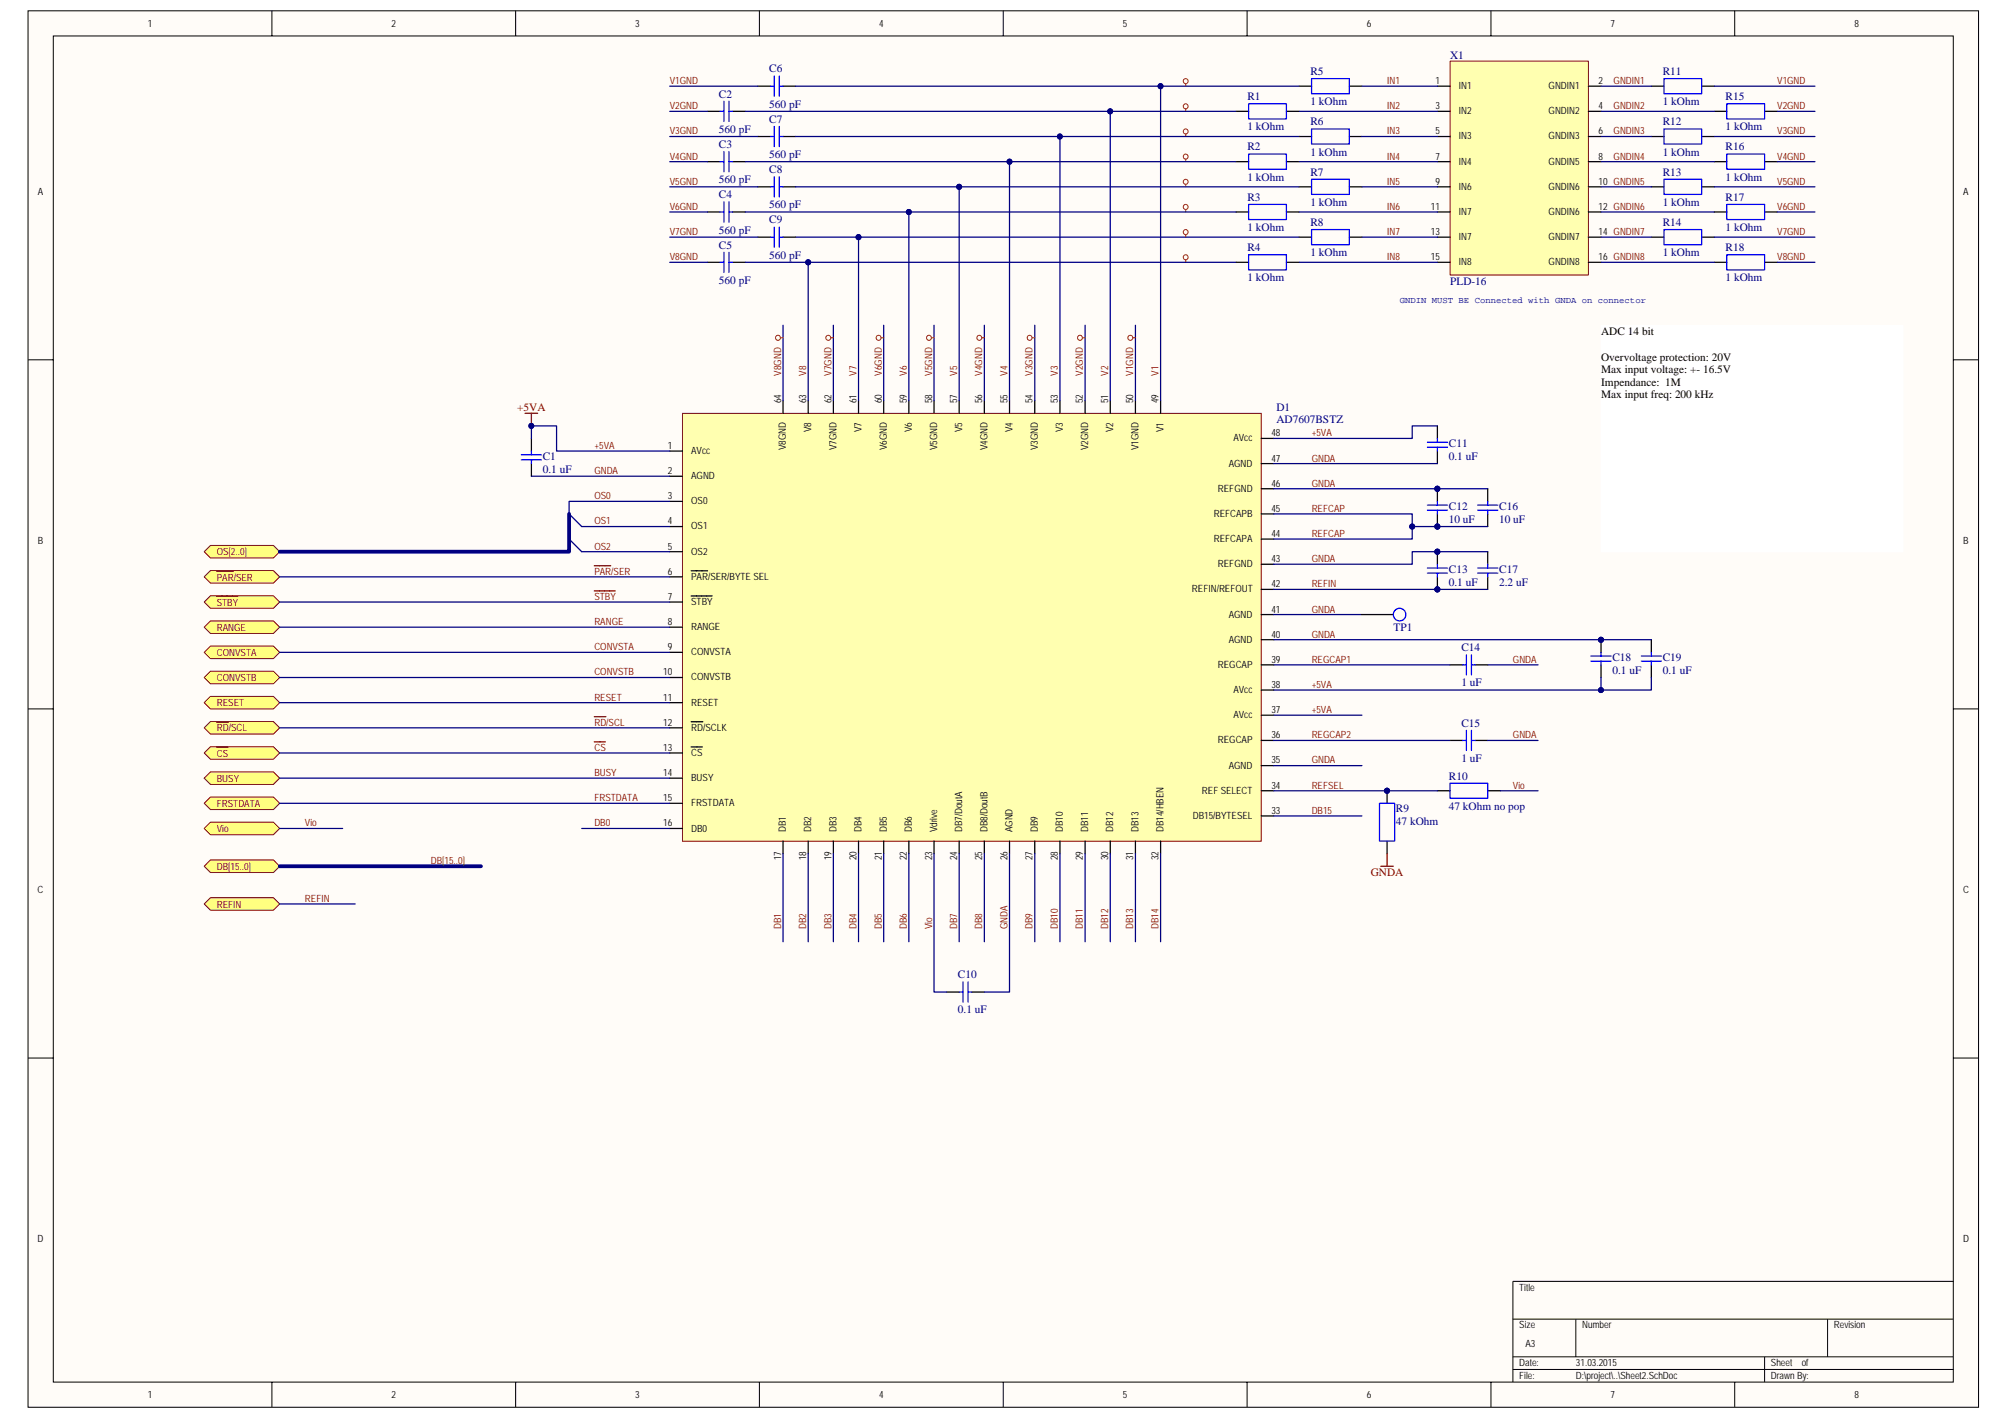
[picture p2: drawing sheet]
<svg xmlns="http://www.w3.org/2000/svg" width="420mm" height="297mm" viewBox="0 0 420 297" stroke-linecap="round" stroke-linejoin="round" font-family="sans-serif">
<path d="M5.9 2.3h408.5v292.5h-408.5z" fill="#fffcf8"/>
<path d="M5.9 2.3h408.5v292.5h-408.5z" fill="none" stroke="#000" stroke-width=".21"/>
<path d="M11.2 7.6h397.9v281.9h-397.9z" fill="#fffcf8"/>
<g fill="none" stroke="#000" stroke-width=".21">
<path d="M11.2 7.5h397.9v282h-397.9zM56.9 2.2v5.3M108 2.2v5.3M159.1 2.2v5.3M210.1 2.2v5.3M261.2 2.2v5.3M312.3 2.2v5.3M363.3 2.2v5.3M5.9 75.4h5.2M409.1 75.4h5.3M5.9 148.5h5.2M409.1 148.5h5.3"/>
<path d="M5.9 221.6h5.2M409.1 221.6h5.3M316.9 276.3h92.2M330.1 276.3v7.9M382.8 276.3v7.9M409.1 268.4h-92.2v21.1M56.9 289.5v5.3M108 289.5v5.3M159.1 289.5v5.3M210.1 289.5v5.3M261.2 289.5v5.3M312.3 289.5v5.3"/>
<path d="M316.9 284.2h92.2M316.9 286.9h92.2M363.3 289.5v5.3M369.6 284.2v5.3"/>
</g>
<path d="M42.8 163l1.3-1.3h13.2l1.3 1.3-1.3 1.3h-13.2z" fill-rule="evenodd" fill="#ffff80" stroke="#800000" stroke-width=".21"/>
<path d="M143 86.6h121.2v89.6h-121.2z" fill="#ffffb0"/>
<path d="M142.9 86.6h121.3v89.6h-121.3z" fill="none" stroke="#800000" stroke-width=".21"/>
<g fill="none" stroke="#000" stroke-width=".26">
<path d="M140.3 94.5h2.6M140.3 99.8h2.6M164 83.9v2.7M169.3 83.9v2.7M174.6 83.9v2.7M179.8 83.9v2.7M185.1 83.9v2.7M190.4 83.9v2.7M195.6 83.9v2.7M200.9 83.9v2.7M206.2 83.9v2.7M211.4 83.9v2.7"/>
<path d="M216.7 83.9v2.7M222 83.9v2.7M227.3 83.9v2.7M232.5 83.9v2.7M237.8 83.9v2.7M243.1 83.9v2.7M264.2 97.1h2.6M264.2 91.8h2.6M140.3 105h2.6M140.3 110.3h2.6M140.3 115.6h2.6M144.8 119.6h3.4"/>
<path d="M264.2 118.2h2.6M264.2 112.9h2.6M264.2 107.7h2.6M264.2 102.4h2.6M140.3 120.8h2.6M140.3 126.1h2.6M140.3 131.4h2.6M140.3 136.7h2.6M144.8 124.8h4.4M264.2 139.3h2.6M264.2 134h2.6M264.2 128.7h2.6"/>
<path d="M264.2 123.5h2.6M140.3 141.9h2.6M140.3 147.2h2.6M140.3 152.5h2.6M140.3 157.7h2.6M144.8 151.2h2.4M144.8 156.5h2.3M264.2 155.1h2.6M264.2 149.8h2.6M264.2 144.5h2.6M140.3 163h2.6M140.3 168.3h2.6"/>
<path d="M140.3 173.5h2.6M164 176.2v2.6M169.3 176.2v2.6M174.6 176.2v2.6M179.8 176.2v2.6M185.1 176.2v2.6M190.4 176.2v2.6M195.6 176.2v2.6M200.9 176.2v2.6M206.2 176.2v2.6M211.4 176.2v2.6M216.7 176.2v2.6"/>
<path d="M222 176.2v2.6M227.3 176.2v2.6M232.5 176.2v2.6M237.8 176.2v2.6M243.1 176.2v2.6M264.2 170.9h2.6M264.2 165.7h2.6M264.2 160.4h2.6"/>
</g>
<path d="M303.8 12.8h28.9v44.8h-28.9z" fill="#ffffb0"/>
<path d="M303.7 12.8h29v44.8h-29z" fill="none" stroke="#800000" stroke-width=".21"/>
<g fill="none" stroke="#000" stroke-width=".26">
<path d="M301.1 18.1h2.6M332.7 18.1h2.6M301.1 23.3h2.6M301.1 28.6h2.6M301.1 33.9h2.6M301.1 39.1h2.6M332.7 23.3h2.6M332.7 28.6h2.6M332.7 33.9h2.6M332.7 39.1h2.6M301.1 44.4h2.6M301.1 49.7h2.6"/>
<path d="M301.1 54.9h2.6M332.7 44.4h2.6M332.7 49.7h2.6M332.7 54.9h2.6M290.5 165.7v2.6M290.5 176.2v2.6"/>
</g>
<g fill="none" stroke="#000080" stroke-width=".26">
<path d="M164 68.1v15.8M174.6 68.1v15.8M185.1 68.1v15.8M195.6 68.1v15.8M206.2 68.1v15.8M216.7 68.1v15.8M227.3 68.1v15.8M237.8 68.1v15.8M121.8 110.3h18.5M121.8 115.6h18.5M266.8 128.7h18.5M266.8 149.8h18.5"/>
<path d="M121.8 173.5h18.5M266.8 160.4h18.5"/>
</g>
<circle cx="290.5" cy="165.6" r=".52" fill="#000080" stroke="#000080" stroke-width=".21"/>
<path d="M288.9 168.3h3.2v7.9h-3.2z" fill="none" stroke="#00f" stroke-width=".26"/>
<path d="M290.5 178.8v2.7M289.2 181.5h2.6" fill="none" stroke="#800000" stroke-width=".26"/>
<path d="M42.8 157.7l1.3-1.3h13.2l1.3 1.3-1.3 1.3h-13.2z" fill-rule="evenodd" fill="#ffff80" stroke="#800000" stroke-width=".21"/>
<path d="M45.4 156.5h2.3" fill="none" stroke="#800000" stroke-width=".26"/>
<path d="M42.8 152.5l1.3-1.3h13.2l1.3 1.3-1.3 1.3h-13.2z" fill-rule="evenodd" fill="#ffff80" stroke="#800000" stroke-width=".21"/>
<path d="M45.4 151.3h2.4" fill="none" stroke="#800000" stroke-width=".26"/>
<g fill="#ffff80" stroke="#800000" stroke-width=".21">
<path d="M42.8 147.2l1.3-1.3h13.2l1.3 1.3-1.3 1.3h-13.2z" fill-rule="evenodd"/>
<path d="M42.8 141.9l1.3-1.3h13.2l1.3 1.3-1.3 1.3h-13.2z" fill-rule="evenodd"/>
<path d="M42.8 136.7l1.3-1.4h13.2l1.3 1.4-1.3 1.3h-13.2z" fill-rule="evenodd"/>
</g>
<g fill="none" stroke="#000080" stroke-width=".26">
<path d="M58.6 136.7h81.7M58.6 141.9h81.7M58.6 147.2h81.7M58.6 152.5h81.7M58.6 157.7h81.7M58.6 163h81.7M164 178.8v18.5M169.3 178.8v18.5M174.6 178.8v18.5M179.8 178.8v18.5M185.1 178.8v18.5M190.4 178.8v18.5"/>
<path d="M200.9 178.8v18.5M206.2 178.8v18.5M216.7 178.8v18.5M222 178.8v18.5M227.3 178.8v18.5M232.5 178.8v18.5M237.8 178.8v18.5M243.1 178.8v18.5M266.8 170.9h18.5"/>
</g>
<path d="M124.5 150.1h2.4M124.5 155.4h2.3" fill="none" stroke="#800000" stroke-width=".26"/>
<path d="M42.8 173.5l1.3-1.3h13.2l1.3 1.3-1.3 1.4h-13.2z" fill-rule="evenodd" fill="#ffff80" stroke="#800000" stroke-width=".21"/>
<path d="M58.6 173.5h13.2" fill="none" stroke="#000080" stroke-width=".26"/>
<path d="M42.8 168.3l1.3-1.3h13.2l1.3 1.3-1.3 1.3h-13.2z" fill-rule="evenodd" fill="#ffff80" stroke="#800000" stroke-width=".21"/>
<path d="M58.6 168.3h81.7" fill="none" stroke="#000080" stroke-width=".26"/>
<path d="M44.1 180.1h13.2l1.3 1.4-1.3 1.3h-13.2l-1.3-1.3z" fill-rule="evenodd" fill="#ffff80" stroke="#800000" stroke-width=".21"/>
<path d="M58.6 181.5h42.1" fill="none" stroke="#000080" stroke-width=".79"/>
<path d="M301.1 102.4v2.6M301.1 107.7v2.6M301.1 115.6v2.6M311.6 102.4v2.6M311.6 107.7v2.6M301.1 120.8v2.7" fill="none" stroke="#000" stroke-width=".26"/>
<g fill="#000080" stroke="#000080" stroke-width=".21">
<circle cx="301" cy="110.3" r=".52"/>
<circle cx="301" cy="102.4" r=".52"/>
<circle cx="295.8" cy="110.3" r=".52"/>
<circle cx="301" cy="123.5" r=".52"/>
<circle cx="301" cy="115.6" r=".52"/>
</g>
<path d="M299 105.8h4.2M299 119h4.2M299 106.9h4.2M301.1 105v.8M301.1 106.9v.8M301.1 118.2v.8M309.5 105.8h4.2M309.5 106.9h4.2M311.6 105v.8M311.6 106.9v.8M299 120.1h4.2M301.1 120.1v.7" fill="none" stroke="#00f" stroke-width=".26"/>
<path d="M266.8 102.4h44.8M295.8 110.3v2.6h-29" fill="none" stroke="#000080" stroke-width=".26"/>
<path d="M42.8 189.4l1.3-1.4h13.2l1.3 1.4-1.3 1.3h-13.2z" fill-rule="evenodd" fill="#ffff80" stroke="#800000" stroke-width=".21"/>
<g fill="none" stroke="#000080" stroke-width=".26">
<path d="M140.3 18.1h18.4M166.7 18.1h76.4M272.1 18.1h-29v65.8M285.3 18.1h15.8M335.3 18.1h10.6M359.1 18.1h21M140.3 23.3h7.9M140.3 33.9h7.9M140.3 28.6h18.4M140.3 39.1h18.4M156.1 23.3h76.4M156.1 33.9h55.3"/>
<path d="M166.7 28.6h55.3M166.7 39.1h34.2M258.9 23.3h-26.4v60.6M258.9 33.9h-47.5v50M272.1 28.6h-50.1v55.3M272.1 39.1h-71.2v44.8M272.1 23.3h29M272.1 33.9h29M285.3 28.6h15.8M285.3 39.1h15.8M335.3 23.3h23.8M335.3 28.6h10.6"/>
<path d="M335.3 33.9h23.8M335.3 39.1h10.6M359.1 28.6h21M359.1 39.1h21M372.2 23.3h7.9M372.2 33.9h7.9M140.3 44.4h7.9M140.3 54.9h7.9M140.3 49.7h18.4M156.1 44.4h34.3M156.1 54.9h13.2M166.7 49.7h13.1"/>
<path d="M258.9 44.4h-68.5v39.5M258.9 54.9h-89.6v29M272.1 49.7h-92.3v34.2M272.1 44.4h29M272.1 54.9h29M285.3 49.7h15.8M335.3 44.4h23.8M335.3 49.7h10.6M335.3 54.9h23.8M359.1 49.7h21M372.2 44.4h7.9M372.2 54.9h7.9"/>
<path d="M266.8 139.3h36.9M311.6 139.3h10.5M266.8 155.1h36.9M311.6 155.1h10.5M195.6 178.8v29h2.7M211.4 178.8v29h-5.2M58.6 189.4h15.8"/>
</g>
<g fill="none" stroke="#000" stroke-width=".26">
<path d="M158.7 18.1h2.7M164 18.1h2.7M272.1 18.1h2.6M282.6 18.1h2.7M345.9 18.1h2.6M356.4 18.1h2.7M148.2 23.3h2.6M148.2 33.9h2.6M153.5 23.3h2.6M153.5 33.9h2.6M158.7 28.6h2.7M158.7 39.1h2.7"/>
<path d="M164 28.6h2.7M164 39.1h2.7M258.9 23.3h2.6M258.9 33.9h2.6M269.4 23.3h2.7M269.4 33.9h2.7M272.1 28.6h2.6M272.1 39.1h2.6M282.6 28.6h2.7M282.6 39.1h2.7M345.9 28.6h2.6M345.9 39.1h2.6"/>
<path d="M356.4 28.6h2.7M356.4 39.1h2.7M359.1 23.3h2.6M359.1 33.9h2.6M369.6 23.3h2.6M369.6 33.9h2.6M148.2 44.4h2.6M148.2 54.9h2.6M153.5 44.4h2.6M153.5 54.9h2.6M158.7 49.7h2.7M164 49.7h2.7"/>
<path d="M258.9 44.4h2.6M258.9 54.9h2.6M269.4 44.4h2.7M269.4 54.9h2.7M272.1 49.7h2.6M282.6 49.7h2.7M345.9 49.7h2.6M356.4 49.7h2.7M359.1 44.4h2.6M359.1 54.9h2.6M369.6 44.4h2.6M369.6 54.9h2.6"/>
<path d="M303.7 139.3h2.6M309 139.3h2.6M303.7 155.1h2.6M309 155.1h2.6M198.3 207.8h2.6M203.5 207.8h2.7"/>
</g>
<g fill="none" stroke="#00f" stroke-width=".26">
<path d="M161.4 18.1h.8M162.2 15.9v4.3M163.2 15.9v4.3M163.2 18.1h.8M274.7 16.5h7.9v3.1h-7.9zM348.5 16.5h7.9v3.1h-7.9zM150.8 23.3h.8M150.8 33.9h.8M151.6 21.2v4.2M151.6 31.7v4.3M152.7 21.2v4.2M152.7 31.7v4.3"/>
<path d="M152.7 23.3h.8M152.7 33.9h.8M161.4 28.6h.8M161.4 39.1h.8M162.2 26.5v4.2M162.2 37v4.3M163.2 26.5v4.2M163.2 37v4.3M163.2 28.6h.8M163.2 39.1h.8M261.5 21.7h7.9v3.2h-7.9zM261.5 32.3h7.9v3.2h-7.9z"/>
<path d="M274.7 27h7.9v3.2h-7.9zM274.7 37.5h7.9v3.2h-7.9zM348.5 27h7.9v3.2h-7.9zM348.5 37.5h7.9v3.2h-7.9zM361.7 21.7h7.9v3.2h-7.9zM361.7 32.3h7.9v3.2h-7.9zM150.8 44.4h.8M150.8 54.9h.8M151.6 42.3v4.2M151.6 52.9v4.2M152.7 42.3v4.2M152.7 52.9v4.2"/>
<path d="M152.7 44.4h.8M152.7 54.9h.8M161.4 49.7h.8M162.2 47.6v4.2M163.2 47.6v4.2M163.2 49.7h.8M261.5 42.8h7.9v3.2h-7.9zM261.5 53.4h7.9v3.1h-7.9zM274.7 48.1h7.9v3.2h-7.9zM348.5 48.1h7.9v3.2h-7.9zM361.7 42.8h7.9v3.2h-7.9zM361.7 53.4h7.9v3.1h-7.9z"/>
<path d="M306.3 139.3h.8M307.1 137.2v4.2M308.2 139.3h.8M308.2 137.2v4.2M306.3 155.1h.8M307.1 153v4.2M308.2 155.1h.8M308.2 153v4.2M200.9 207.8h.8M201.7 205.7v4.2M202.8 207.8h.7M202.8 205.7v4.2"/>
</g>
<g fill="none" stroke="#f00" stroke-width=".21">
<path d="M248.4 17.5v.6M248.4 22.8v.5M248.4 28.1v.5M248.4 33.3v.6M248.4 38.6v.5M248.4 43.9v.5M248.4 49.1v.6M248.4 54.4v.5M163.5 70.8h.5M174 70.8h.6M184.6 70.8h.5M195.1 70.8h.5"/>
<path d="M205.6 70.8h.6M216.2 70.8h.5M226.7 70.8h.6M237.3 70.8h.5"/>
<circle cx="248.3" cy="17" r=".52"/>
<circle cx="248.3" cy="32.8" r=".52"/>
<circle cx="248.3" cy="38.1" r=".52"/>
<circle cx="248.3" cy="27.5" r=".52"/>
<circle cx="248.3" cy="22.3" r=".52"/>
<circle cx="248.3" cy="48.6" r=".52"/>
<circle cx="248.3" cy="53.9" r=".52"/>
<circle cx="248.3" cy="43.4" r=".52"/>
<circle cx="162.9" cy="70.8" r=".52"/>
<circle cx="173.5" cy="70.8" r=".52"/>
<circle cx="184" cy="70.8" r=".52"/>
<circle cx="194.6" cy="70.8" r=".52"/>
<circle cx="205.1" cy="70.8" r=".52"/>
<circle cx="215.6" cy="70.8" r=".52"/>
<circle cx="226.2" cy="70.8" r=".52"/>
<circle cx="236.7" cy="70.8" r=".53"/>
</g>
<g fill="#000080" stroke="#000080" stroke-width=".21">
<circle cx="243.1" cy="18.1" r=".52"/>
<circle cx="232.5" cy="23.3" r=".52"/>
<circle cx="222" cy="28.6" r=".52"/>
<circle cx="211.4" cy="33.9" r=".52"/>
<circle cx="200.9" cy="39.1" r=".52"/>
<circle cx="190.3" cy="44.4" r=".52"/>
<circle cx="179.8" cy="49.7" r=".52"/>
<circle cx="169.3" cy="54.9" r=".53"/>
</g>
<g fill="#ffff80" stroke="#800000" stroke-width=".21">
<path d="M42.8 131.4l1.3-1.3h13.2l1.3 1.3-1.3 1.3h-13.2z" fill-rule="evenodd"/>
<path d="M42.8 126.1l1.3-1.3h13.2l1.3 1.3-1.3 1.3h-13.2z" fill-rule="evenodd"/>
</g>
<path d="M45.4 124.9h4.4" fill="none" stroke="#800000" stroke-width=".26"/>
<path d="M42.8 120.8l1.3-1.3h13.2l1.3 1.3-1.3 1.4h-13.2z" fill-rule="evenodd" fill="#ffff80" stroke="#800000" stroke-width=".21"/>
<path d="M45.4 119.7h3.5M124.5 118.5h3.4M124.5 123.8h4.4" fill="none" stroke="#800000" stroke-width=".26"/>
<path d="M58.6 126.1h81.7M58.6 131.4h81.7M58.6 120.8h81.7" fill="none" stroke="#000080" stroke-width=".26"/>
<path d="M42.8 115.6l1.3-1.3h13.2l1.3 1.3-1.3 1.3h-13.2z" fill-rule="evenodd" fill="#ffff80" stroke="#800000" stroke-width=".21"/>
<path d="M119.2 107.7v7.9h-60.6" fill="none" stroke="#000080" stroke-width=".79"/>
<path d="M111.3 91.8v-2.6h5.3v5.3h23.7M111.3 99.8h29M266.8 97.1h34.3M301.1 89.2h-5.3v2.6h-29M119.2 112.9l2.6 2.7M140.3 105h-21.1v2.7l2.6 2.6M266.8 107.7h29v2.6h15.8M266.8 165.7h34.3M314.3 165.7h7.8" fill="none" stroke="#000080" stroke-width=".26"/>
<path d="M111.3 91.8v2.7M111.3 97.1v2.7M301.1 89.2v2.6M301.1 94.5v2.6M301.1 165.7h2.6M311.6 165.7h2.7" fill="none" stroke="#000" stroke-width=".26"/>
<path d="M109.2 95.3h4.2M109.2 96.3h4.2M111.3 94.5v.8M111.3 96.3v.8M299 92.6h4.2M299 93.7h4.2M301.1 91.8v.8M301.1 93.7v.8M303.7 164.1h7.9v3.1h-7.9z" fill="none" stroke="#00f" stroke-width=".26"/>
<g fill="#000080" stroke="#000080" stroke-width=".21">
<circle cx="290.5" cy="165.6" r=".52"/>
<circle cx="295.8" cy="110.3" r=".52"/>
<circle cx="301" cy="110.3" r=".52"/>
<circle cx="111.3" cy="89.2" r=".52"/>
</g>
<path d="M335.4 68.2h63.2v47.4h-63.2z" fill="#fff"/>
<path d="M335.4 68.2h63.2v47.4h-63.2z" fill="none" stroke="#fff" stroke-width=".21"/>
<path d="M311.6 115.6v2.6M285.3 128.7h6.5M311.6 120.8v2.7M335.3 134v2.7M335.3 139.3v2.6M345.9 134v2.7M345.9 139.3v2.6" fill="none" stroke="#000" stroke-width=".26"/>
<g fill="#000080" stroke="#000080" stroke-width=".21">
<circle cx="335.3" cy="134" r=".52"/>
<circle cx="335.3" cy="144.6" r=".52"/>
<circle cx="301" cy="115.6" r=".52"/>
<circle cx="301" cy="123.5" r=".52"/>
<circle cx="111.3" cy="89.2" r=".52"/>
</g>
<g fill="none" stroke="#00f" stroke-width=".26">
<path d="M309.5 119h4.2M311.6 118.2v.8M309.5 120.1h4.2M311.6 120.1v.7M333.2 137.4h4.2M333.2 138.5h4.2M335.3 136.7v.7M335.3 138.5v.8M343.8 137.4h4.2M343.8 138.5h4.2M345.9 136.7v.7M345.9 138.5v.8"/>
<circle cx="293.1" cy="128.7" r="1.32"/>
</g>
<path d="M311.6 115.6h-15.8v2.6h-29M266.8 134h79.1M266.8 123.5h44.8M335.3 141.9v2.6M345.9 141.9v2.6h-79.1" fill="none" stroke="#000080" stroke-width=".26"/>
<path d="M110 86.6h2.6M111.3 86.6v2.6" fill="none" stroke="#800000" stroke-width=".26"/>
<g font-size="2.4" fill="#000080">
<text x="161.1" y="15.2">C6</text>
<text x="274.5" y="15.7">R5</text>
<text x="303.7" y="12.3">X1</text>
<text x="348.3" y="15.7">R11</text>
<text x="150.6" y="20.4">C2</text>
<text x="161.1" y="22.6">560 pF</text>
<text x="261.3" y="21">R1</text>
<text x="274.5" y="22">1 kOhm</text>
<text x="348.3" y="22">1 kOhm</text>
<text x="361.4" y="21">R15</text>
<text x="150.6" y="27.8">560 pF</text>
<text x="161.1" y="25.7">C7</text>
<text x="261.3" y="27.3">1 kOhm</text>
<text x="274.5" y="26.2">R6</text>
<text x="348.3" y="26.2">R12</text>
<text x="361.4" y="27.3">1 kOhm</text>
<text x="150.6" y="31">C3</text>
<text x="161.1" y="33.1">560 pF</text>
<text x="261.3" y="31.5">R2</text>
<text x="274.5" y="32.6">1 kOhm</text>
<text x="348.3" y="32.6">1 kOhm</text>
<text x="361.4" y="31.5">R16</text>
<text x="150.6" y="38.4">560 pF</text>
<text x="150.6" y="41.5">C4</text>
<text x="161.1" y="36.3">C8</text>
<text x="261.3" y="37.8">1 kOhm</text>
<text x="274.5" y="36.8">R7</text>
<text x="348.3" y="36.8">R13</text>
<text x="361.4" y="37.8">1 kOhm</text>
<text x="161.1" y="43.6">560 pF</text>
<text x="161.1" y="46.8">C9</text>
<text x="261.3" y="42.1">R3</text>
<text x="274.5" y="43.1">1 kOhm</text>
<text x="274.5" y="47.3">R8</text>
<text x="348.3" y="43.1">1 kOhm</text>
<text x="348.3" y="47.3">R14</text>
<text x="361.4" y="42.1">R17</text>
<text x="150.6" y="48.9">560 pF</text>
<text x="150.6" y="52.1">C5</text>
<text x="261.3" y="48.4">1 kOhm</text>
<text x="261.3" y="52.6">R4</text>
<text x="274.5" y="53.7">1 kOhm</text>
<text x="348.3" y="53.7">1 kOhm</text>
<text x="361.4" y="48.4">1 kOhm</text>
<text x="361.4" y="52.6">R18</text>
<text x="150.6" y="59.5">560 pF</text>
<text x="161.1" y="54.2">560 pF</text>
<text x="261.3" y="58.9">1 kOhm</text>
<text x="303.7" y="59.7">PLD-16</text>
<text x="361.4" y="58.9">1 kOhm</text>
<text x="267.3" y="86.1">D1</text>
<text x="267.3" y="88.7">AD7607BSTZ</text>
<text x="303.5" y="93.7">C11</text>
<text x="113.7" y="96.4">C1</text>
<text x="113.7" y="99">0.1 uF</text>
<text x="303.5" y="96.4">0.1 uF</text>
<text x="303.5" y="106.9">C12</text>
<text x="314" y="106.9">C16</text>
<text x="303.5" y="109.5">10 uF</text>
<text x="314" y="109.5">10 uF</text>
<text x="303.5" y="120.1">C13</text>
<text x="303.5" y="122.7">0.1 uF</text>
<text x="314" y="120.1">C17</text>
<text x="314" y="122.7">2.2 uF</text>
<text x="291.9" y="132.2">TP1</text>
<text x="306.1" y="136.4">C14</text>
<text x="306.1" y="143.8">1 uF</text>
<text x="337.7" y="138.5">C18</text>
<text x="337.7" y="141.2">0.1 uF</text>
<text x="348.3" y="138.5">C19</text>
<text x="348.3" y="141.2">0.1 uF</text>
<text x="306.1" y="152.2">C15</text>
<text x="306.1" y="159.6">1 uF</text>
<text x="303.5" y="163.3">R10</text>
<text x="292.4" y="170.1">R9</text>
<text x="292.4" y="172.8">47 kOhm</text>
<text x="303.5" y="169.6">47 kOhm no pop</text>
<text x="200.6" y="204.9">C10</text>
<text x="200.6" y="212.3">0.1 uF</text>
</g>
<g font-size="2.4">
<text x="335.4" y="70.3">ADC 14 bit</text>
<text x="335.4" y="75.5">Overvoltage protection: 20V</text>
<text x="335.4" y="78.2">Max input voltage: +- 16.5V</text>
<text x="335.4" y="80.8">Impendance: 1M</text>
<text x="335.4" y="83.4">Max input freq: 200 kHz</text>
</g>
<g font-size="2.4" fill="#800000">
<text x="108.3" y="86.1">+5VA</text>
<text x="287.1" y="183.6">GNDA</text>
</g>
<g font-size="2.1">
<text x="30.9" y="5.6">1</text>
<text x="82" y="5.6">2</text>
<text x="133.1" y="5.6">3</text>
<text x="184.1" y="5.6">4</text>
<text x="235.2" y="5.6">5</text>
<text x="286.3" y="5.6">6</text>
<text x="337.3" y="5.6">7</text>
<text x="388.4" y="5.6">8</text>
<text x="300.7" y="17.6">1</text>
<text x="334.8" y="17.6">2</text>
<text x="300.7" y="22.9">3</text>
<text x="305.6" y="18.7">IN1</text>
<text x="305.6" y="23.9">IN2</text>
<text x="324.4" y="18.7">GNDIN1</text>
<text x="324.4" y="23.9">GNDIN2</text>
<text x="334.8" y="22.9">4</text>
<text x="300.7" y="28.2">5</text>
<text x="305.6" y="29.2">IN3</text>
<text x="324.4" y="29.2">GNDIN3</text>
<text x="334.8" y="28.2">6</text>
<text x="300.7" y="33.4">7</text>
<text x="305.6" y="34.5">IN4</text>
<text x="324.4" y="34.5">GNDIN5</text>
<text x="334.8" y="33.4">8</text>
<text x="7.9" y="40.7">A</text>
<text x="300.7" y="38.7">9</text>
<text x="305.6" y="39.8">IN6</text>
<text x="324.4" y="39.8">GNDIN6</text>
<text x="334.8" y="38.7">10 GNDIN5</text>
<text x="411.2" y="40.7">A</text>
<text x="299.7" y="44">11</text>
<text x="305.6" y="45">IN7</text>
<text x="324.4" y="45">GNDIN6</text>
<text x="334.8" y="44">12 GNDIN6</text>
<text x="299.7" y="49.3">13</text>
<text x="305.6" y="50.3">IN7</text>
<text x="324.4" y="50.3">GNDIN7</text>
<text x="334.8" y="49.3">14 GNDIN7</text>
<text x="299.7" y="54.5">15</text>
<text x="305.6" y="55.6">IN8</text>
<text x="324.4" y="55.6">GNDIN8</text>
<text x="334.8" y="54.5">16 GNDIN8</text>
<text x="163.6" y="84.5" transform="rotate(-90 163.6 84.5)">64</text>
<text x="168.9" y="84.5" transform="rotate(-90 168.9 84.5)">63</text>
<text x="174.1" y="84.5" transform="rotate(-90 174.1 84.5)">62</text>
<text x="179.4" y="84.5" transform="rotate(-90 179.4 84.5)">61</text>
<text x="184.7" y="84.5" transform="rotate(-90 184.7 84.5)">60</text>
<text x="189.9" y="84.5" transform="rotate(-90 189.9 84.5)">59</text>
<text x="195.2" y="84.5" transform="rotate(-90 195.2 84.5)">58</text>
<text x="200.5" y="84.5" transform="rotate(-90 200.5 84.5)">57</text>
<text x="205.7" y="84.5" transform="rotate(-90 205.7 84.5)">56</text>
<text x="211" y="84.5" transform="rotate(-90 211 84.5)">55</text>
<text x="216.3" y="84.5" transform="rotate(-90 216.3 84.5)">54</text>
<text x="221.6" y="84.5" transform="rotate(-90 221.6 84.5)">53</text>
<text x="226.8" y="84.5" transform="rotate(-90 226.8 84.5)">52</text>
<text x="232.1" y="84.5" transform="rotate(-90 232.1 84.5)">51</text>
<text x="237.4" y="84.5" transform="rotate(-90 237.4 84.5)">50</text>
<text x="242.6" y="84.5" transform="rotate(-90 242.6 84.5)">49</text>
<text x="139.9" y="94">1</text>
<text x="144.8" y="95.1">AVcc</text>
<text x="164.6" y="94.3" transform="rotate(-90 164.6 94.3)">V8GND</text>
<text x="169.9" y="90.5" transform="rotate(-90 169.9 90.5)">V8</text>
<text x="175.2" y="94.3" transform="rotate(-90 175.2 94.3)">V7GND</text>
<text x="180.5" y="90.5" transform="rotate(-90 180.5 90.5)">V7</text>
<text x="185.7" y="94.3" transform="rotate(-90 185.7 94.3)">V6GND</text>
<text x="191" y="90.5" transform="rotate(-90 191 90.5)">V6</text>
<text x="196.3" y="94.3" transform="rotate(-90 196.3 94.3)">V5GND</text>
<text x="201.5" y="90.5" transform="rotate(-90 201.5 90.5)">V5</text>
<text x="206.8" y="94.3" transform="rotate(-90 206.8 94.3)">V4GND</text>
<text x="212.1" y="90.5" transform="rotate(-90 212.1 90.5)">V4</text>
<text x="217.3" y="94.3" transform="rotate(-90 217.3 94.3)">V3GND</text>
<text x="222.6" y="90.5" transform="rotate(-90 222.6 90.5)">V3</text>
<text x="227.9" y="94.3" transform="rotate(-90 227.9 94.3)">V2GND</text>
<text x="233.2" y="90.5" transform="rotate(-90 233.2 90.5)">V2</text>
<text x="238.4" y="94.3" transform="rotate(-90 238.4 94.3)">V1GND</text>
<text x="243.7" y="90.5" transform="rotate(-90 243.7 90.5)">V1</text>
<text x="258.3" y="92.5">AVcc</text>
<text x="266.3" y="91.4">48</text>
<text x="139.9" y="99.3">2</text>
<text x="144.8" y="100.4">AGND</text>
<text x="257.4" y="97.7">AGND</text>
<text x="266.3" y="96.7">47</text>
<text x="266.3" y="102">46</text>
<text x="139.9" y="104.6">3</text>
<text x="144.8" y="105.6">OS0</text>
<text x="255.1" y="103">REFGND</text>
<text x="266.3" y="107.2">45</text>
<text x="7.9" y="113.9">B</text>
<text x="139.9" y="109.9">4</text>
<text x="144.8" y="110.9">OS1</text>
<text x="254.2" y="113.6">REFCAPA</text>
<text x="254.2" y="108.3">REFCAPB</text>
<text x="266.3" y="112.5">44</text>
<text x="411.2" y="113.9">B</text>
<text x="139.9" y="115.1">5</text>
<text x="144.8" y="116.2">OS2</text>
<text x="255.1" y="118.8">REFGND</text>
<text x="266.3" y="117.8">43</text>
<text x="139.9" y="120.4">6</text>
<text x="139.9" y="125.7">7</text>
<text x="144.8" y="121.5">PAR/SER/BYTE SEL</text>
<text x="249.6" y="124.1">REFIN/REFOUT</text>
<text x="266.3" y="123">42</text>
<text x="139.9" y="131">8</text>
<text x="144.8" y="126.7">STBY</text>
<text x="144.8" y="132">RANGE</text>
<text x="257.4" y="129.4">AGND</text>
<text x="266.3" y="128.3">41</text>
<text x="139.9" y="136.2">9</text>
<text x="144.8" y="137.3">CONVSTA</text>
<text x="257.4" y="134.6">AGND</text>
<text x="266.3" y="133.6">40</text>
<text x="138.9" y="141.5">10</text>
<text x="144.8" y="142.5">CONVSTB</text>
<text x="255.1" y="139.9">REGCAP</text>
<text x="266.3" y="138.9">39</text>
<text x="138.9" y="146.8">11</text>
<text x="144.8" y="147.8">RESET</text>
<text x="258.3" y="145.2">AVcc</text>
<text x="266.3" y="149.4">37</text>
<text x="266.3" y="144.1">38</text>
<text x="138.9" y="152">12</text>
<text x="144.8" y="153.1">RD/SCLK</text>
<text x="255.1" y="155.7">REGCAP</text>
<text x="258.3" y="150.5">AVcc</text>
<text x="266.3" y="154.7">36</text>
<text x="138.9" y="157.3">13</text>
<text x="144.8" y="158.3">CS</text>
<text x="257.4" y="161">AGND</text>
<text x="266.3" y="159.9">35</text>
<text x="138.9" y="162.6">14</text>
<text x="138.9" y="167.9">15</text>
<text x="144.8" y="163.6">BUSY</text>
<text x="251.7" y="166.3">REF SELECT</text>
<text x="266.3" y="165.2">34</text>
<text x="138.9" y="173.1">16</text>
<text x="144.8" y="168.9">FRSTDATA</text>
<text x="249.8" y="171.5">DB15/BYTESEL</text>
<text x="266.3" y="170.5">33</text>
<text x="144.8" y="174.2">DB0</text>
<text x="164.6" y="174.3" transform="rotate(-90 164.6 174.3)">DB1</text>
<text x="169.9" y="174.3" transform="rotate(-90 169.9 174.3)">DB2</text>
<text x="175.2" y="174.3" transform="rotate(-90 175.2 174.3)">DB3</text>
<text x="180.5" y="174.3" transform="rotate(-90 180.5 174.3)">DB4</text>
<text x="185.7" y="174.3" transform="rotate(-90 185.7 174.3)">DB5</text>
<text x="191" y="174.3" transform="rotate(-90 191 174.3)">DB6</text>
<text x="196.3" y="174.3" transform="rotate(-90 196.3 174.3)">Vdrive</text>
<text x="201.5" y="174.3" transform="rotate(-90 201.5 174.3)">DB7/DoutA</text>
<text x="206.8" y="174.3" transform="rotate(-90 206.8 174.3)">DB8/DoutB</text>
<text x="212.1" y="174.3" transform="rotate(-90 212.1 174.3)">AGND</text>
<text x="217.3" y="174.3" transform="rotate(-90 217.3 174.3)">DB9</text>
<text x="222.6" y="174.3" transform="rotate(-90 222.6 174.3)">DB10</text>
<text x="227.9" y="174.3" transform="rotate(-90 227.9 174.3)">DB11</text>
<text x="233.2" y="174.3" transform="rotate(-90 233.2 174.3)">DB12</text>
<text x="238.4" y="174.3" transform="rotate(-90 238.4 174.3)">DB13</text>
<text x="243.7" y="174.3" transform="rotate(-90 243.7 174.3)">DB14/HBEN</text>
<text x="163.6" y="180.2" transform="rotate(-90 163.6 180.2)">17</text>
<text x="168.9" y="180.2" transform="rotate(-90 168.9 180.2)">18</text>
<text x="174.1" y="180.2" transform="rotate(-90 174.1 180.2)">19</text>
<text x="179.4" y="180.2" transform="rotate(-90 179.4 180.2)">20</text>
<text x="184.7" y="180.2" transform="rotate(-90 184.7 180.2)">21</text>
<text x="189.9" y="180.2" transform="rotate(-90 189.9 180.2)">22</text>
<text x="195.2" y="180.2" transform="rotate(-90 195.2 180.2)">23</text>
<text x="200.5" y="180.2" transform="rotate(-90 200.5 180.2)">24</text>
<text x="205.7" y="180.2" transform="rotate(-90 205.7 180.2)">25</text>
<text x="211" y="180.2" transform="rotate(-90 211 180.2)">26</text>
<text x="216.3" y="180.2" transform="rotate(-90 216.3 180.2)">27</text>
<text x="221.6" y="180.2" transform="rotate(-90 221.6 180.2)">28</text>
<text x="226.8" y="180.2" transform="rotate(-90 226.8 180.2)">29</text>
<text x="232.1" y="180.2" transform="rotate(-90 232.1 180.2)">30</text>
<text x="237.4" y="180.2" transform="rotate(-90 237.4 180.2)">31</text>
<text x="242.6" y="180.2" transform="rotate(-90 242.6 180.2)">32</text>
<text x="7.9" y="187">C</text>
<text x="411.2" y="187">C</text>
<text x="7.9" y="260.2">D</text>
<text x="411.2" y="260.2">D</text>
<text x="318.2" y="270.4">Title</text>
<text x="318.2" y="278.3">Size</text>
<text x="331.4" y="278.3">Number</text>
<text x="384.1" y="278.3">Revision</text>
<text x="318.2" y="286.2">Date:</text>
<text x="319.5" y="282.2">A3</text>
<text x="330.1" y="286.2">31.03.2015</text>
<text x="370.9" y="286.2">Sheet</text>
<text x="377.4" y="286.2">of</text>
<text x="30.9" y="292.9">1</text>
<text x="82" y="292.9">2</text>
<text x="133.1" y="292.9">3</text>
<text x="184.1" y="292.9">4</text>
<text x="235.2" y="292.9">5</text>
<text x="286.3" y="292.9">6</text>
<text x="318.2" y="288.8">File:</text>
<text x="330.1" y="288.8">D:\project\..\Sheet2.SchDoc</text>
<text x="337.3" y="292.9">7</text>
<text x="370.9" y="288.8">Drawn By:</text>
<text x="388.4" y="292.9">8</text>
</g>
<g font-size="2.1" fill="#800000">
<text x="140.3" y="17.6">V1GND</text>
<text x="290.5" y="17.6">IN1</text>
<text x="338" y="17.6">GNDIN1</text>
<text x="372.2" y="17.6">V1GND</text>
<text x="140.3" y="22.9">V2GND</text>
<text x="290.5" y="22.9">IN2</text>
<text x="338" y="22.9">GNDIN2</text>
<text x="372.2" y="22.9">V2GND</text>
<text x="140.3" y="28.2">V3GND</text>
<text x="290.5" y="28.2">IN3</text>
<text x="338" y="28.2">GNDIN3</text>
<text x="372.2" y="28.2">V3GND</text>
<text x="140.3" y="33.4">V4GND</text>
<text x="290.5" y="33.4">IN4</text>
<text x="338" y="33.4">GNDIN4</text>
<text x="372.2" y="33.4">V4GND</text>
<text x="140.3" y="38.7">V5GND</text>
<text x="290.5" y="38.7">IN5</text>
<text x="372.2" y="38.7">V5GND</text>
<text x="140.3" y="44">V6GND</text>
<text x="290.5" y="44">IN6</text>
<text x="372.2" y="44">V6GND</text>
<text x="140.3" y="49.3">V7GND</text>
<text x="290.5" y="49.3">IN7</text>
<text x="372.2" y="49.3">V7GND</text>
<text x="140.3" y="54.5">V8GND</text>
<text x="290.5" y="54.5">IN8</text>
<text x="372.2" y="54.5">V8GND</text>
<text x="163.6" y="78.7" transform="rotate(-90 163.6 78.7)">V8GND</text>
<text x="168.9" y="78.7" transform="rotate(-90 168.9 78.7)">V8</text>
<text x="174.1" y="78.7" transform="rotate(-90 174.1 78.7)">V7GND</text>
<text x="179.4" y="78.7" transform="rotate(-90 179.4 78.7)">V7</text>
<text x="184.7" y="78.7" transform="rotate(-90 184.7 78.7)">V6GND</text>
<text x="189.9" y="78.7" transform="rotate(-90 189.9 78.7)">V6</text>
<text x="195.2" y="78.7" transform="rotate(-90 195.2 78.7)">V5GND</text>
<text x="200.5" y="78.7" transform="rotate(-90 200.5 78.7)">V5</text>
<text x="205.7" y="78.7" transform="rotate(-90 205.7 78.7)">V4GND</text>
<text x="211" y="78.7" transform="rotate(-90 211 78.7)">V4</text>
<text x="216.3" y="78.7" transform="rotate(-90 216.3 78.7)">V3GND</text>
<text x="221.6" y="78.7" transform="rotate(-90 221.6 78.7)">V3</text>
<text x="226.8" y="78.7" transform="rotate(-90 226.8 78.7)">V2GND</text>
<text x="232.1" y="78.7" transform="rotate(-90 232.1 78.7)">V2</text>
<text x="237.4" y="78.7" transform="rotate(-90 237.4 78.7)">V1GND</text>
<text x="242.6" y="78.7" transform="rotate(-90 242.6 78.7)">V1</text>
<text x="124.5" y="94">+5VA</text>
<text x="274.7" y="91.4">+5VA</text>
<text x="124.5" y="99.3">GNDA</text>
<text x="274.7" y="96.7">GNDA</text>
<text x="274.7" y="102">GNDA</text>
<text x="124.5" y="104.6">OS0</text>
<text x="274.7" y="107.2">REFCAP</text>
<text x="124.5" y="109.9">OS1</text>
<text x="274.7" y="112.5">REFCAP</text>
<text x="45.4" y="116.3">OS[2..0]</text>
<text x="124.5" y="115.1">OS2</text>
<text x="274.7" y="117.8">GNDA</text>
<text x="45.4" y="121.6">PAR/SER</text>
<text x="124.5" y="120.4">PAR/SER</text>
<text x="124.5" y="125.7">STBY</text>
<text x="274.7" y="123">REFIN</text>
<text x="45.4" y="126.9">STBY</text>
<text x="124.5" y="131">RANGE</text>
<text x="274.7" y="128.3">GNDA</text>
<text x="45.4" y="137.4">CONVSTA</text>
<text x="45.4" y="132.1">RANGE</text>
<text x="124.5" y="136.2">CONVSTA</text>
<text x="274.7" y="133.6">GNDA</text>
<text x="45.4" y="142.7">CONVSTB</text>
<text x="124.5" y="141.5">CONVSTB</text>
<text x="274.7" y="138.9">REGCAP1</text>
<text x="316.9" y="138.9">GNDA</text>
<text x="45.4" y="148">RESET</text>
<text x="124.5" y="146.8">RESET</text>
<text x="274.7" y="149.4">+5VA</text>
<text x="274.7" y="144.1">+5VA</text>
<text x="45.4" y="153.2">RD/SCL</text>
<text x="124.5" y="152">RD/SCL</text>
<text x="274.7" y="154.7">REGCAP2</text>
<text x="316.9" y="154.7">GNDA</text>
<text x="45.4" y="158.5">CS</text>
<text x="124.5" y="157.3">CS</text>
<text x="274.7" y="159.9">GNDA</text>
<text x="45.4" y="163.8">BUSY</text>
<text x="124.5" y="162.6">BUSY</text>
<text x="124.5" y="167.9">FRSTDATA</text>
<text x="274.7" y="165.2">REFSEL</text>
<text x="316.9" y="165.2">Vio</text>
<text x="45.4" y="169">FRSTDATA</text>
<text x="63.9" y="173.1">Vio</text>
<text x="124.5" y="173.1">DB0</text>
<text x="274.7" y="170.5">DB15</text>
<text x="45.4" y="174.3">Vio</text>
<text x="45.4" y="182.2">DB[15..0]</text>
<text x="90.2" y="181">DB[15..0]</text>
<text x="45.4" y="190.1">REFIN</text>
<text x="63.9" y="188.9">REFIN</text>
<text x="163.6" y="194.6" transform="rotate(-90 163.6 194.6)">DB1</text>
<text x="168.9" y="194.6" transform="rotate(-90 168.9 194.6)">DB2</text>
<text x="174.1" y="194.6" transform="rotate(-90 174.1 194.6)">DB3</text>
<text x="179.4" y="194.6" transform="rotate(-90 179.4 194.6)">DB4</text>
<text x="184.7" y="194.6" transform="rotate(-90 184.7 194.6)">DB5</text>
<text x="189.9" y="194.6" transform="rotate(-90 189.9 194.6)">DB6</text>
<text x="195.2" y="194.6" transform="rotate(-90 195.2 194.6)">Vio</text>
<text x="200.5" y="194.6" transform="rotate(-90 200.5 194.6)">DB7</text>
<text x="205.8" y="194.6" transform="rotate(-90 205.8 194.6)">DB8</text>
<text x="211" y="194.6" transform="rotate(-90 211 194.6)">GNDA</text>
<text x="216.3" y="194.6" transform="rotate(-90 216.3 194.6)">DB9</text>
<text x="221.6" y="194.6" transform="rotate(-90 221.6 194.6)">DB10</text>
<text x="226.8" y="194.6" transform="rotate(-90 226.8 194.6)">DB11</text>
<text x="232.1" y="194.6" transform="rotate(-90 232.1 194.6)">DB12</text>
<text x="237.4" y="194.6" transform="rotate(-90 237.4 194.6)">DB13</text>
<text x="242.6" y="194.6" transform="rotate(-90 242.6 194.6)">DB14</text>
</g>
<text font-size="1.9" fill="#000080" x="293.2" y="63.4">GNDIN MUST BE Connected with GNDA on connector</text>
</svg>
